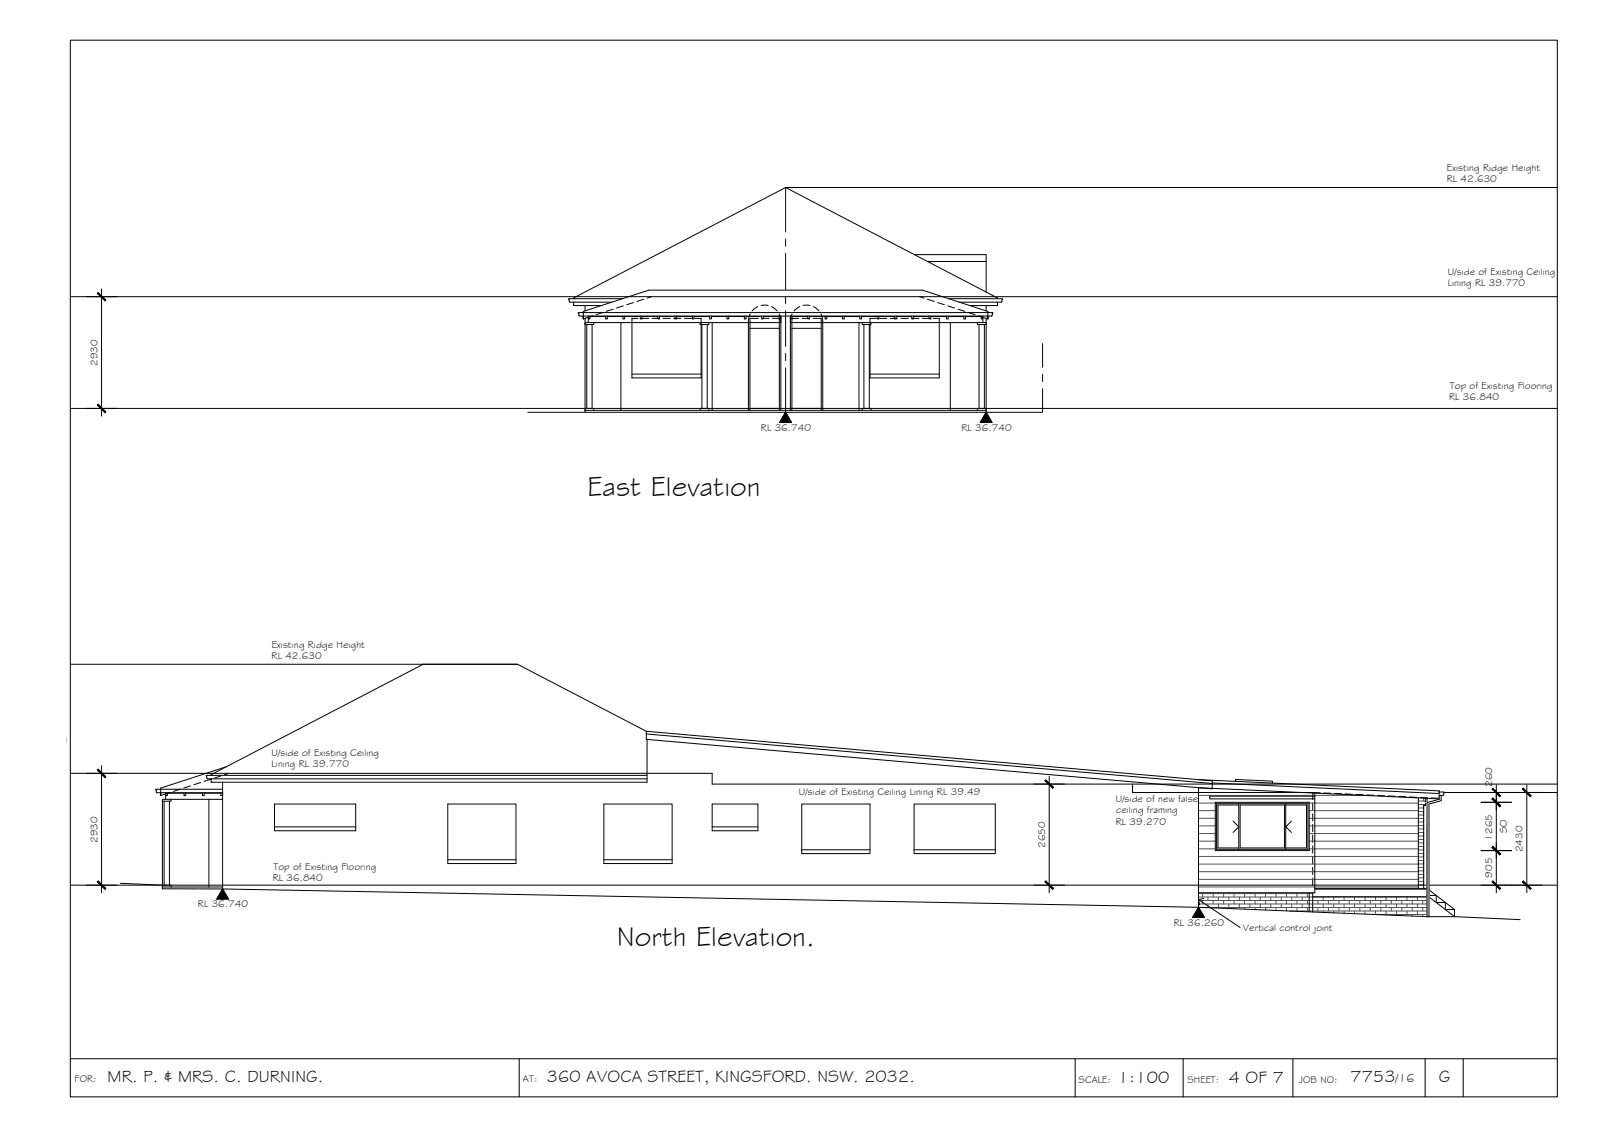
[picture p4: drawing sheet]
<svg xmlns="http://www.w3.org/2000/svg" width="420mm" height="297mm" viewBox="0 0 420 297" stroke-linecap="round" stroke-linejoin="round" font-family="sans-serif">
<!-- layer: 0.13 -->
<g fill="none" stroke="#000" stroke-width=".26">
<path d="M166.1 79.3l-1.7 .6M168.8 78.5l-1.8 .5M170.9 77.8l-1.2 .4M241.2 77.8l1.1 .4M243.2 78.5l1.8 .5M245.9 79.3l1.8 .6M155.5 82.8l-1.2 .4M158.1 81.9l-1.8 .6M160.8 81.1l-1.8 .5M163.5 80.2l-1.8 .6M167.3 83.5h-1.6v1.1M168.2 83.5h1.9"/>
<path d="M171.1 83.5h1.8M173.9 83.5h1.9M176.7 83.5h1.9M179.5 83.5h1.9M182.3 83.5h1.6v1.6M196.8 82.3l-.5 1.3v1M198.7 80.4l-1.4 1.1M198.9 83.5h-2.2v1.1M199.6 80.1h1.9M199.8 83.5h1.9M202.3 80.4l1.5 1.1M202.6 83.5h2.2"/>
<path d="M204.3 82.3l.5 1.3v1M204.4 83.5v1.1M207.3 83.5h2.2M207.7 83.5v1.1M207.8 82.3l-.5 1.3v1M209.7 80.4l-1.4 1.1M210.4 83.5h1.9M210.6 80.1h1.9M213.2 83.5h2.2v1.1M213.3 80.4l1.5 1.1M215.3 82.3l.4 1.3 .1 1M229.8 83.5h-1.6v1.6"/>
<path d="M230.7 83.5h1.9M233.5 83.5h1.9M236.3 83.5h1.9M239.1 83.5h1.9M241.9 83.5h1.9M244.8 83.5h1.5v1.1M248.6 80.2l1.8 .6M251.3 81.1l1.8 .5M253.9 81.9l1.8 .6M256.6 82.8l1.2 .4M44.6 207.8l-1.2 .3M47.3 206.9l-1.8 .6"/>
<path d="M50 206l-1.8 .6M52.6 205.2l-1.8 .5M55.3 204.3l-1.8 .6M58 203.4l-1.8 .6M60 202.7l-1.1 .4M344.3 207.8v1.8M344.3 210.5v1.9M344.3 213.4v1.8M344.3 216.1v1.9M344.3 219v1.8M344.3 221.8v1.9M344.3 224.6v1.9"/>
<path d="M344.3 227.4v1.9M344.3 230.2v1.9"/>
</g>
<!-- layer: NEWWORK -->
<g fill="none" stroke="#000" stroke-width=".26">
<path d="M314.3 204.4l63.2 2.9v2.1M317.9 205.3l59.6 2.7M318.7 210.3h24.7v12.7h-24.7zM344.8 208.7h-27.5v.7h27.5M344.8 207.9v26.2h-30.5M372 209.2v23.7M373.8 209.3v1.9M374.3 211.2h-.9v21.7M374.3 209.3v31M377.3 207.6l1.5 .1-.2 .6M377.3 208.5h1.1M377.5 208.5v.9h-.2l-63-2.9v31.4"/>
<path d="M378.6 208.3l-.2 .2M343.4 234.1v5M344.3 235.1h30M344.3 234.1v5M344.8 232.9h29.5l7.2 5.6M344.8 233.1h29.5M374.3 234.8h2.4v1.8h2.4v1.9h2.4v1.8z"/>
</g>
<!-- layer: BORDER -->
<path d="M18.4 10.5h390v277.1h-390zM18.4 277.6h390M136.2 277.6v10M282 277.6v10M310.3 277.6v10M339.1 277.6v10M373.8 277.6v10M383.8 277.6v10" fill="none" stroke="#000" stroke-width=".26"/>
<!-- layer: HATCH -->
<g fill="none" stroke="#545454" stroke-width=".26">
<path d="M314.3 208.5h43.5M314.3 206.5h.6M314.3 210.5h4.4M314.3 212.5h4.4M314.3 214.5h4.4M314.3 216.5h4.4M314.3 218.5h4.4M343.4 210.5h28.6M343.4 212.5h28.6M343.4 214.5h28.6M343.4 216.5h28.6M343.4 218.5h28.6"/>
<path d="M372 210h1.8M372 210.9h1.8M372 211.8h1.4M372 212.8h1.4M372 213.7h1.4M372 214.6h1.4M372 215.5h1.4M372 216.4h1.4M372 217.3h1.4M372 218.2h1.4M372 219.2h1.4M373.4 209.3v.7"/>
<path d="M373.4 210.9v.9M373.4 212.8v.9M373.4 214.6v.9M373.4 216.4v.9M373.4 218.2v1M314.3 224.5h57.7M314.3 226.5h57.7M314.3 228.5h57.7M314.3 230.5h57.7M314.3 234.3h30M314.3 235.2h60M314.3 236.1h60"/>
<path d="M314.3 237h60M314.3 220.5h4.4M314.3 222.5h4.4M314.3 232.5h57.7M315.4 234.3v.9M315.4 236.1v.9M315.9 237.9h58.4M316.8 234.1v.2M316.8 235.2v.9M316.8 237v.9M318.2 234.3v.9M318.2 236.1v.9"/>
<path d="M318.2 237.9v.1M319.6 234.1v.2M319.6 235.2v.9M319.6 237v.9M320.9 234.3v.9M320.9 236.1v.9M320.9 237.9v.2M322.3 234.1v.2M322.3 235.2v.9M322.3 237v.9M323.7 234.3v.9M323.7 236.1v.9"/>
<path d="M323.7 237.9v.3M325 234.1v.2M325 235.2v.9M325 237v.9M326.4 234.3v.9M326.4 236.1v.9M326.4 237.9v.5M327.8 234.1v.2M327.8 235.2v.9M327.8 237v.9M329.2 234.3v.9M329.2 236.1v.9"/>
<path d="M329.2 237.9v.6M330.5 234.1v.2M330.5 235.2v.9M330.5 237v.9M331.9 234.3v.9M331.9 236.1v.9M331.9 237.9v.7M333.3 234.1v.2M333.3 235.2v.9M333.3 237v.9M334.7 234.3v.9M334.7 236.1v.9"/>
<path d="M334.7 237.9v.8M336 234.1v.2M336 235.2v.9M336 237v.9M337.4 234.3v.9M337.4 236.1v.9M337.4 237.9v.9M338.3 238.8h36M338.8 234.1v.2M338.8 235.2v.9M338.8 237v.9M338.8 238.8v.1"/>
<path d="M340.2 234.3v.9M340.2 236.1v.9M340.2 237.9v.9M341.5 234.1v.2M341.5 235.2v.9M341.5 237v.9M341.5 238.8v.2M342.9 234.3v.9M342.9 236.1v.9M342.9 237.9v.9M343.4 220.5h28.6M343.4 222.5h28.6"/>
<path d="M345.7 235.1v.1M345.7 236.1v.9M345.7 237.9v.9M347 235.2v.9M347 237v.9M347 238.8v.4M348.4 235.1v.1M348.4 236.1v.9M348.4 237.9v.9M349.8 235.2v.9M349.8 237v.9M349.8 238.8v.5"/>
<path d="M351.2 235.1v.1M351.2 236.1v.9M351.2 237.9v.9M352.5 235.2v.9M352.5 237v.9M352.5 238.8v.6M353.9 235.1v.1M353.9 236.1v.9M353.9 237.9v.9M355.3 235.2v.9M355.3 237v.9M355.3 238.8v.8"/>
<path d="M356.6 235.1v.1M356.6 236.1v.9M356.6 237.9v.9M358 235.2v.9M358 237v.9M358 238.8v.9M359.4 235.1v.1M359.4 236.1v.9M359.4 237.9v.9M360.4 239.7h13.9M360.8 235.2v.9M360.8 237v.9"/>
<path d="M360.8 238.8v.9M362.1 235.1v.1M362.1 236.1v.9M362.1 237.9v.9M362.1 239.7v.1M363.5 235.2v.9M363.5 237v.9M363.5 238.8v.9M364.9 235.1v.1M364.9 236.1v.9M364.9 237.9v.9M364.9 239.7v.2"/>
<path d="M366.3 235.2v.9M366.3 237v.9M366.3 238.8v.9M367.7 235.1v.1M367.7 236.1v.9M367.7 237.9v.9M367.7 239.7v.3M369 235.2v.9M369 237v.9M369 238.8v.9M370.4 235.1v.1M370.4 236.1v.9"/>
<path d="M370.4 237.9v.9M370.4 239.7v.4M371.8 235.2v.9M371.8 237v.9M371.8 238.8v.9M372 220.1h1.4M372 221h1.4M372 221.9h1.4M372 222.8h1.4M372 223.7h1.4M372 224.7h1.4M372 225.6h1.4"/>
<path d="M372 226.5h1.4M372 227.4h1.4M372 228.3h1.4M372 229.2h1.4M372 230.2h1.4M372 231.1h1.4M372 232h1.4M373.1 235.1v.1M373.1 236.1v.9M373.1 237.9v.9M373.1 239.7v.6M373.4 220.1v.9"/>
<path d="M373.4 221.9v.9M373.4 223.7v1M373.4 225.6v.9M373.4 227.4v.9M373.4 229.2v1M373.4 231.1v.9"/>
</g>
<!-- layer: CEILING-FLOOR LINES -->
<g fill="none" stroke="#000" stroke-width=".26">
<path d="M206 49.2h202.4M18.4 77.8h390M18.4 107.1h390M18.4 174.2h117.3M18.4 202.7h168.4v2.9h221.6M297 205.6v2.2h49.3M347.2 207.9l1.9 .1M350 208l1.9 .1M352.8 208.1l1.9 .2M355.6 208.3l1.9 .1M358.4 208.4l1.9 .1M361.3 208.5l1.8 .1"/>
<path d="M364.1 208.7l1.8 .1M366.9 208.8l1.9 .1M369.7 209h1.8M372.5 209.1l1.9 .1M375.3 209.2l2 .1M378.8 207.8h29.6M18.4 232.1h390"/>
</g>
<!-- layer: EXISTING -->
<g fill="none" stroke="#000" stroke-width=".26">
<path d="M150.4 78.3v-.2l55.6-28.9 55.6 28.9v.2M150.4 79.2v.9h7.3M163.3 78.3l-14.2 .1 .4 .8h11M239.8 66.8h18.8v9.8M243.3 68.6h15.3M248.8 78.3l14.2 .1-.4 .8h-11M261.6 79.2v.9h-7.3M151.8 82.6l.2 .2M151.8 82.6v-.4l-.2-.1 .2-.1h108.5l.1 .1-.2 .1v.4M152 82.9h1v.7M153 83.6h.1M153 83.6v-.7h106.1v.7"/>
<path d="M153 83.6v-1.9l17.2-5.6h71.7l17.2 5.6v1.9M153.4 80.1v1.4M153.4 83.5v24.6M153.4 84.6h51.4M153.9 85.1v22M154.3 82.9v.7h.4v-.7M154.3 83.2l-1.3 .4M154.3 83.6v1M154.7 83h4.1M155.3 85.1v22M155.7 84.6v.5h-2.3M158.8 82.9v.7h.5v-.7"/>
<path d="M159.3 83h4.1M162.8 84.6v23M163.4 82.9v.7h.4v-.7M163.8 83h4.1M165.7 84.6v14.5h18.2v-14M165.7 98.1h18.2M167.9 82.9v.7h.5v-.7M168.4 83h4.1M172.5 82.9v.7h.4v-.7M172.9 83h4.1M177 82.9v.7h.5v-.7M177.5 83h4.1"/>
<path d="M181.6 82.9v.7h.4v-.7M182 83h4.1M183.6 84.6v.5h2.3v-.5M184.1 85.1v22M185.5 85.1v22M186.1 82.9v.7h.5v-.7M186.6 83h4.1M186.8 84.6v23M190.7 82.9v.7h.4v-.7M191.1 83h4.1M195.2 82.9v.7h.5v-.7M195.7 83h4.1"/>
<path d="M196.3 84.6v23M196.7 84.6v23M196.7 86.1h7.7M199.8 82.9v.7h.4v-.7M200.2 83h4.1M204.3 82.9v.7h.5v-.7v24.7M204.4 84.6v23M207.3 84.6h51.3M207.7 86.1h7.7M207.7 84.6v23M207.7 82.9v.7h-.4v-.7v24.7M207.7 83h4.1"/>
<path d="M211.8 82.9v.7h.5v-.7M212.3 83h4.1M215.4 84.6v23M215.8 84.6v23M216.4 82.9v.7h.4v-.7M216.8 83h4.1M220.9 82.9v.7h.5v-.7M221.4 83h4.1M225.3 84.6v23M225.5 82.9v.7h.4v-.7M225.9 83h4.1M226.1 84.6v.5h2.3v-.5"/>
<path d="M226.6 85.1v22M228 85.1v22M228.2 98.1h18.1M230 82.9v.7h.5v-.7M230.5 83h4.1M234.6 82.9v.7h.4v-.7M235 83h4.1M239.1 82.9v.7h.5v-.7M239.6 83h4.1M243.7 82.9v.7h.4v-.7M244.1 83h4.1M246.3 84.6v14.5h-18.1v-14"/>
<path d="M248.2 82.9v.7h.5v-.7M248.7 83h4.1M249.2 84.6v23M252.8 82.9v.7h.4v-.7M253.2 83h4.1M256.3 84.6v.5h2.3M256.8 85.1v22M257.3 82.9v.7h.5M257.8 83.2l1.3 .4M257.8 82.9v1.7M258.2 85.1v22M258.6 80.1v1.4"/>
<path d="M258.6 83.5v24.6M259.1 83.6h.1M260 82.9h-.9v.7M260.2 82.6l-.2 .2M153.4 107.1h2.3v.5M153.4 107.6h105.2M183.6 107.6v-.5h2.3v.5M196.7 107.1h7.7M207.7 107.1h7.7M226.1 107.6v-.5h2.3v.5M258.6 107.1h-2.3v.5M169.5 191.7l-33.8-17.5h-24.7l-55.6 28.9v.2"/>
<path d="M169.5 192.4l148.4 13M169.5 191.7l148.4 13v2.1l-148.4-13zM169.7 193.9v11.2h-114.3v-.9M42.1 208.6h.1M42.1 207.8h16.3v.8h-.5v-.8M43 210.1v22M43.4 207.8v1.8M43.4 208.1l-1.3 .5M43.9 207.8v.8h-.5M43.9 208h4.4M44.4 210.1v22M44.9 209.6v.5h-2.3"/>
<path d="M48.3 207.8v.8h.4v-.8M48.7 208h4.4M53.1 207.8v.8h.5v-.8M53.6 208h4.3M54.8 209.6v23M58.4 206.9l-17.6 .1 .2 .8h1.1v.8M58.4 209.6h-15.8v23.4M58.4 205.1v28M59.3 201l-17.2 5.6v2M72 210.8h21.3v7h-21.3zM72 216.8h21.3M117.4 210.8h17.9v15.6h-17.9z"/>
<path d="M158.4 210.8h17.9v15.6h-17.9zM169.7 203.3l-115.7 .1 .4 .8h115.3M186.8 210.8h12v7h-12zM186.8 216.8h12M210.3 210.8h17.9v13h-17.9zM239.7 210.8h21.3v13h-21.3zM314.3 206.5v31M42.6 232.1h2.3v.5M42.6 232.6h15.8M117.4 225.4h17.9M158.4 225.4h17.9M210.3 222.8h17.9"/>
<path d="M239.7 222.8h21.3"/>
</g>
<!-- layer: DIMENSION -->
<g fill="none" stroke="#000" stroke-width=".26">
<path d="M22.6 77.8h8M26.6 75.8v33.3M22.6 107.1h8M22.6 202.7h8M26.6 200.8v33.3M271.2 205.6h8M275.2 203.6v30.5M374.3 209.2v.1M388.4 207.8h16M388.4 210.3h8M392.4 205.8v28.3M400.4 205.8v28.3"/>
<path d="M22.6 232.1h8M271.2 232.1h8M388.4 232.1h16M388.4 223h8"/>
</g>
<!-- layer: 0 -->
<g fill="#000" stroke="#000" stroke-width=".26">
<path d="M25.5 76.9l2 2 .2-.2zM25.7 76.7l2 2-2.2-1.8z"/>
<path d="M25.7 106l-.2 .2 2.2 1.8zM25.5 106.2l2.2 1.8-.2 .2z"/>
<path d="M25.5 201.9l2 2 .2-.2zM25.7 201.6l2 2.1-2.2-1.8z"/>
<path d="M274.1 204.7l2 2 .2-.2zM274.3 204.4l2 2.1-2.2-1.8z"/>
<path d="M391.5 209.2l-.2 .3 2.2 1.8zM391.3 209.5l2.2 1.8-.2 .2z"/>
<path d="M391.3 206.9l2 2 .2-.2zM391.5 206.6l2 2.1-2.2-1.8z"/>
<path d="M391.3 209.5l2 2 .2-.2zM391.5 209.2l2 2.1-2.2-1.8z"/>
<path d="M399.3 206.9l2 2 .2-.2zM399.3 206.9l.2-.3 2 2.1z"/>
<path d="M25.7 230.9l-.2 .3 2.2 1.8zM25.5 231.2l2.2 1.8-.2 .2z"/>
<path d="M274.3 230.9l-.2 .3 2.2 1.8zM274.1 231.2l2.2 1.8-.2 .2z"/>
<path d="M391.5 221.9l-.2 .2 2.2 1.8zM391.3 222.1l2.2 1.8-.2 .2z"/>
<path d="M391.5 230.9l-.2 .3 2.2 1.8zM391.3 231.2l2.2 1.8-.2 .2z"/>
<path d="M391.3 222.1l2 2 .2-.2zM391.3 222.1l.2-.2 2 2z"/>
<path d="M399.5 230.9l-.2 .3 2.2 1.8zM399.3 231.2l2.2 1.8-.2 .2z"/>
</g>
<!-- layer: BOUNDARY -->
<path d="M206 49.2v11.6M206 62.7v1.9M206 66.4v9.4M206 77.7v1.9M206 81.4v9.4M206 92.7v1.9M206 96.4v11.7M273.4 90.1v6.2M273.4 98.1v1.9M273.4 101.9v6.2h-14.8" fill="none" stroke="#000" stroke-width=".26"/>
<!-- layer: GRDLEV -->
<path d="M138.4 108.1h120.2M31.6 231.6l11 .5v.9l15.8 .1 255.9 4.8 60 2.4h7.2l17.2 .8" fill="none" stroke="#000" stroke-width=".26"/>
<!-- layer: WINDOWS -->
<path d="M319.1 210.7h23.9v12h-23.9zM323.4 215.3l1.5 1.5-1.5 1.4M324 204.8v-.4l9.7 .4v.5M324.9 211h-5.5v11.3h5.5M324.9 210.7v12M325.3 211h11.6v11.3h-11.6zM337.2 211h5.5v11.3h-5.5M337.2 210.7v12M338.7 215.3l-1.5 1.5 1.5 1.4" fill="none" stroke="#000" stroke-width=".26"/>
<!-- layer: MASK -->
<g fill="#fff" stroke="#fff" stroke-width=".26">
<path d="M377.5 208.5l.5 1v-1zM377.5 208.5l.5 1h-.5z"/>
<path d="M377.5 209.5l.5 .4v-.4zM376.1 209.9l1.4-.4 .5 .4z"/>
<path d="M376.1 209.9l.1 .5 1.8-.5zM374.3 210.4l1.8-.5 .1 .5z"/>
<path d="M374.3 210.4l.5 .4 1.4-.4zM374.3 210.4l.5 .4h-.5z"/>
<path d="M374.3 210.8l.5 29.5v-29.5zM374.3 210.8l.5 29.5h-.5z"/>
</g>
<!-- layer: SERVICES -->
<path d="M377.5 208.5v1l-3.2 .9v29.9h.5v-29.5l3.2-.9v-1.4" fill="none" stroke="#000" stroke-width=".26"/>
<!-- layer: LEVELS -->
<path d="M206 108.1l1.6 2.6h-3.1zM258.6 108.1l1.6 2.6h-3.1zM58.4 233.1l1.5 2.6h-3zM314.3 237.9l1.6 2.6h-3.1z" fill="#000" stroke="#000" stroke-width=".26"/>
<path d="M206 108.1l1.6 2.6h-3.1zM258.6 108.1l1.6 2.6h-3.1zM58.4 233.1l1.5 2.6h-3zM314.3 237.9l1.6 2.6h-3.1z" fill="none" stroke="#000" stroke-width=".26"/>
<!-- layer: TEXT -->
<path d="M206 108.1v2.6M258.6 108.1v2.6M58.4 233.1v2.6M314.3 237.9v2.6" fill="none" stroke="#000" stroke-width=".26"/>
<!-- layer: 0 -->
<path d="M314.3 235.8l10.9 7.4M315.7 235.6l-1.4 .2 .3 1.4" fill="none" stroke="#000" stroke-width=".26"/>
<g font-size="7.5">
<text x="154.1" y="130">East Elevation</text>
<text x="161.8" y="248">North Elevation.</text>
</g>
<g font-size="4.5">
<text x="28.2" y="283.6">MR. P. &amp; MRS. C. DURNING.</text>
<text x="143.5" y="283.6">360 AVOCA STREET, KINGSFORD. NSW. 2032.</text>
<text x="293.2" y="283.9">1:100</text>
<text x="322.3" y="283.9">4 OF 7</text>
<text x="354.2" y="283.8">7753</text>
<text x="377.4" y="283.8">G</text>
</g>
<text font-size="3.2" x="366" y="283.8">/16</text>
<g font-size="2.6">
<text x="379.4" y="47.8">RL 42.630</text>
<text x="379.5" y="44.8">Existing Ridge Height</text>
<text x="379.7" y="75">Lining RL 39.770</text>
<text x="379.8" y="72">U/side of Existing Ceiling</text>
<text x="25.6" y="96" transform="rotate(-90 25.6 96)">2930</text>
<text x="380.3" y="101.9">Top of Existing Flooring</text>
<text x="380.1" y="104.8">RL 36.840</text>
<text x="199.6" y="112.9">RL 36.740</text>
<text x="252.2" y="112.9">RL 36.740</text>
<text x="71.2" y="172.8">RL 42.630</text>
<text x="71.3" y="169.8">Existing Ridge Height</text>
<text x="0" y="194.3">ector - Existing</text>
<text x="71.2" y="198.2">U/side of Existing Ceiling</text>
<text x="71.2" y="201.2">Lining RL 39.770</text>
<text x="209.5" y="208.3">U/side of Existing Ceiling Lining RL 39.49</text>
<text x="391.4" y="206.3" transform="rotate(-90 391.4 206.3)">260</text>
<text x="292.6" y="210.3">U/side of new false</text>
<text x="292.7" y="213.3">ceiling framing</text>
<text x="25.6" y="221" transform="rotate(-90 25.6 221)">2930</text>
<text x="292.6" y="216.2">RL 39.270</text>
<text x="391.4" y="220.4" transform="rotate(-90 391.4 220.4)">1265</text>
<text x="395.2" y="218.5" transform="rotate(-90 395.2 218.5)">SO</text>
<text x="274.1" y="222.3" transform="rotate(-90 274.1 222.3)">2650</text>
<text x="399.3" y="223.4" transform="rotate(-90 399.3 223.4)">2430</text>
<text x="71.5" y="231">RL 36.840</text>
<text x="71.7" y="228">Top of Existing Flooring</text>
<text x="391.4" y="230.1" transform="rotate(-90 391.4 230.1)">905</text>
<text x="51.9" y="237.8">RL 36.740</text>
<text x="307.9" y="242.7">RL 36.260</text>
<text x="326" y="244">Vertical control joint</text>
<text x="19.6" y="283.8">FOR:</text>
<text x="137.2" y="283.6">AT:</text>
<text x="282.9" y="283.9">SCALE:</text>
<text x="311.5" y="283.9">SHEET:</text>
<text x="340.7" y="283.9">JOB NO:</text>
</g>
</svg>
